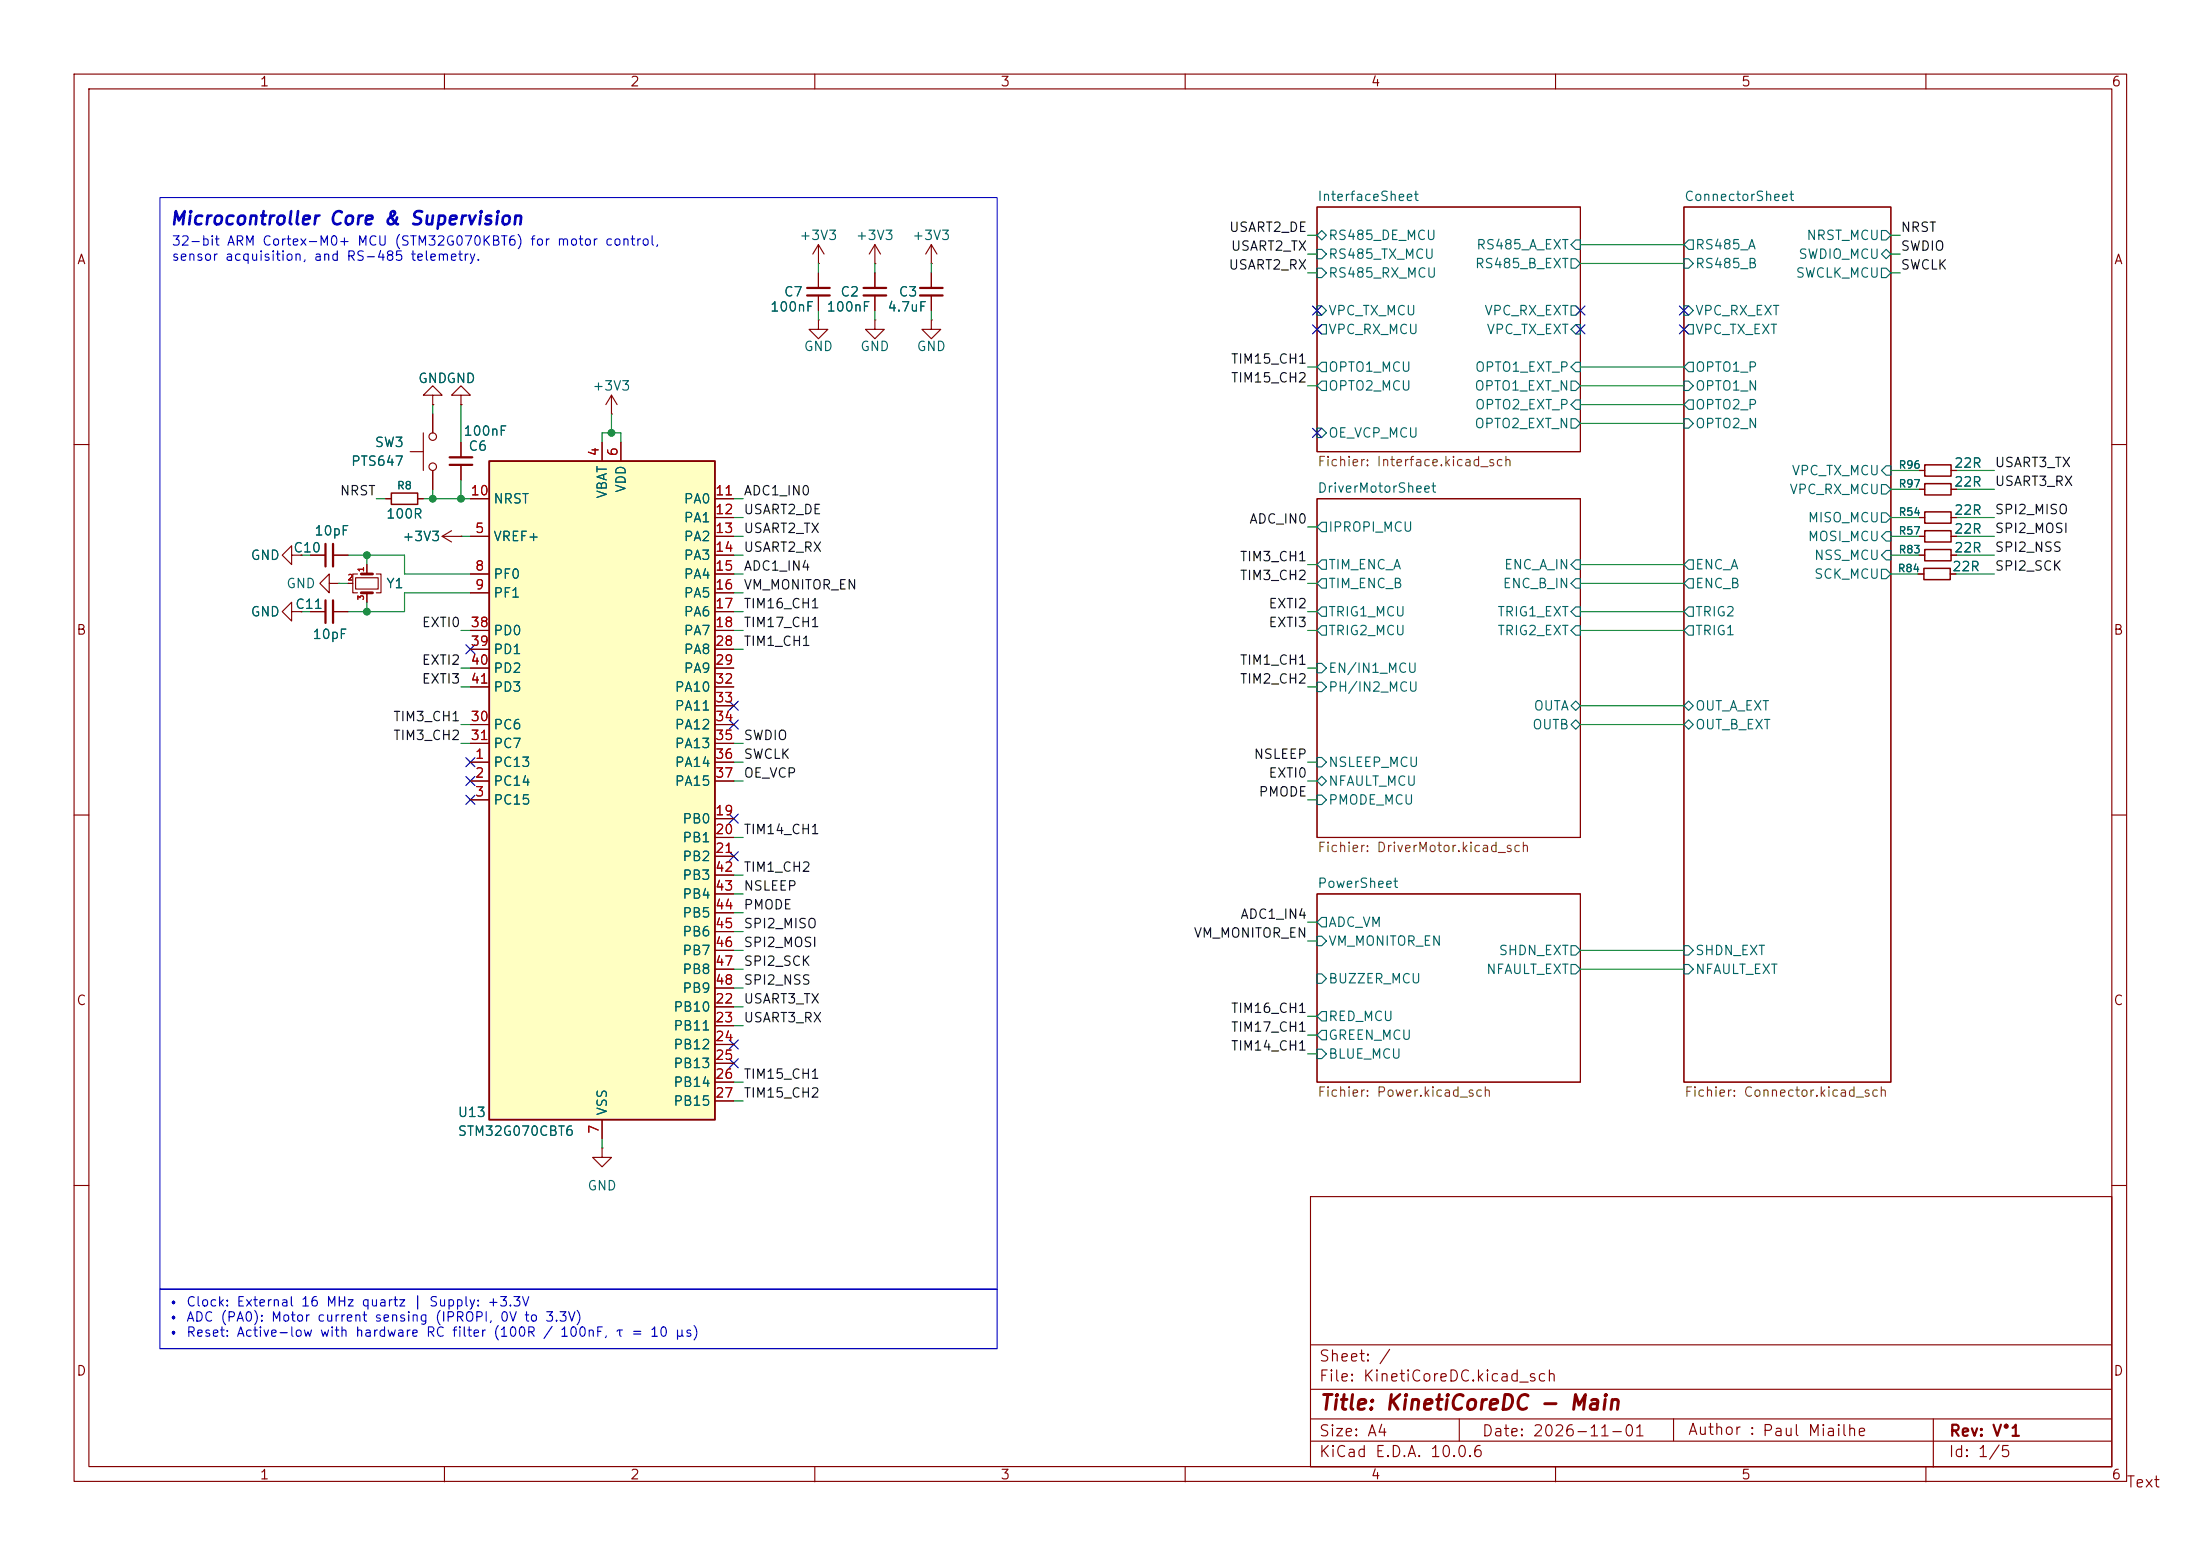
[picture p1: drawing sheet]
<svg xmlns="http://www.w3.org/2000/svg" width="297mm" height="210mm" viewBox="0 0 297 210" stroke-linecap="round" stroke-linejoin="round" font-family="sans-serif">
<g fill="none" stroke="#840000" stroke-width=".15">
<path d="M10 10h277.1v189.9h-277.1zM12 12h273.1v185.9h-273.1zM60 10v2M110 10v2M160 10v2M210 10v2M260 10v2M177.8 27.9h35.6v33.1h-35.6zM227.3 27.9h28v118.2h-28zM118.1 43.2v1.3h-1.3l1.3 1.2 1.3-1.2h-1.3M118.1 43.2h.1M10 60h2"/>
<path d="M177.8 67.3h35.6v45.7h-35.6zM259.1 74.9h.7M263.4 74.9h.8M285.1 60h1.9M10 110h2M285.1 110h1.9M177.8 120.7h35.6v25.4h-35.6zM81.3 154.9v1.3h1.2l-1.2 1.3-1.3-1.3h1.3M81.3 154.9h.1M10 160h2M176.9 161.5h108.2v36.5h-108.2zM285.1 160h1.9"/>
<path d="M60 198v2M110 198v2M160 198v2M177 194.5h108M177 191.5h108M177 187.5h108M177 181.5h108M197 191.5v3M210 198v2M225.9 191.5v3M260 198v2M261 191.5v6.5"/>
</g>
<g fill="none" stroke="#006464" stroke-width=".15">
<path d="M177.8 31.8l.6-.7 .7 .7-.7 .6zM177.8 36.2h.6l.7 .6-.7 .7h-.6zM177.8 33.7h.6l.7 .6-.7 .6h-.6zM212.1 34.9h.6l.7 .7-.7 .6h-.6zM212.7 32.4h.7v1.3h-.7l-.6-.7zM227.3 34.9h.7l.6 .7-.6 .6h-.7zM228 32.4h.6v1.3h-.6l-.7-.7zM254 31.1h.6l.7 .7-.7 .6h-.6zM254 36.2h.6l.7 .6-.7 .7h-.6zM254.6 33.7l.7 .6-.7 .6-.6-.6zM177.8 49.5l.6-.6h.7v1.3h-.7zM177.8 57.8h.6l.7 .6-.7 .7h-.6z"/>
<path d="M177.8 44.5l.6-.7h.7v1.3h-.7zM177.8 41.3h.6l.7 .6-.7 .6h-.6zM178.4 51.4h.7v1.3h-.7l-.6-.6zM212.1 51.4h.6l.7 .7-.7 .6h-.6zM212.1 56.5h.6l.7 .7-.7 .6h-.6zM212.1 41.3h.6l.7 .6-.7 .6h-.6zM212.7 48.9h.7v1.3h-.7l-.6-.7zM212.7 54h.7v1.2h-.7l-.6-.6zM212.7 43.8h.7v1.3h-.7l-.6-.6zM227.3 51.4h.7l.6 .7-.6 .6h-.7zM227.3 49.5l.7-.6h.6v1.3h-.6zM227.3 56.5h.7l.6 .7-.6 .6h-.7z"/>
<path d="M227.3 41.3h.7l.6 .6-.6 .6h-.7zM228 54h.6v1.2h-.6l-.7-.6zM228 43.8h.6v1.3h-.6l-.7-.6zM177.8 71.1l.6-.6h.7v1.3h-.7zM177.8 78.7l.6-.6h.7v1.3h-.7zM177.8 76.2l.6-.6h.7v1.2h-.7zM212.7 75.6h.7v1.2h-.7l-.6-.6zM212.7 78.1h.7v1.3h-.7l-.6-.7zM227.3 76.2l.7-.6h.6v1.2h-.6zM228 78.1h.6v1.3h-.6l-.7-.7zM254 69.2h.6l.7 .7-.7 .6h-.6zM254 76.8h.6l.7 .7-.7 .6h-.6z"/>
<path d="M254 65.4h.6l.7 .6-.7 .7h-.6zM254.6 71.8h.7v1.2h-.7l-.6-.6zM254.6 74.3h.7v1.3h-.7l-.6-.7zM254.6 62.9h.7v1.2h-.7l-.6-.6zM177.8 89.5h.6l.7 .7-.7 .6h-.6zM177.8 92.1h.6l.7 .6-.7 .6h-.6zM178.4 84.5h.7v1.2h-.7l-.6-.6zM178.4 81.9h.7v1.3h-.7l-.6-.6zM212.1 95.3l.6-.7 .7 .7-.7 .6zM212.1 97.8l.6-.6 .7 .6-.7 .6zM212.7 84.5h.7v1.2h-.7l-.6-.6zM212.7 81.9h.7v1.3h-.7l-.6-.6z"/>
<path d="M227.3 85.1l.7-.6h.6v1.2h-.6zM227.3 95.3l.7-.7 .6 .7-.6 .6zM227.3 97.8l.7-.6 .6 .6-.6 .6zM228 81.9h.6v1.3h-.6l-.7-.6zM177.8 105.4l.6-.6 .7 .6-.7 .6zM177.8 102.2h.6l.7 .7-.7 .6h-.6zM177.8 107.3h.6l.7 .7-.7 .6h-.6zM177.8 126.4h.6l.7 .6-.7 .6h-.6zM177.8 137.2l.6-.7h.7v1.3h-.7zM177.8 131.4h.6l.7 .7-.7 .6h-.6zM178.4 123.8h.7v1.3h-.7l-.6-.6zM178.4 139.1h.7v1.2h-.7l-.6-.6z"/>
<path d="M212.1 130.2h.6l.7 .6-.7 .6h-.6zM212.1 127.6h.6l.7 .7-.7 .6h-.6zM227.3 127.6h.7l.6 .7-.6 .6h-.7zM227.3 130.2h.7l.6 .6-.6 .6h-.7zM177.8 141.6h.6l.7 .6-.7 .7h-.6z"/>
</g>
<path d="M259.8 74.2h3.6v1.5h-3.6z" fill="none" stroke="#840000" stroke-width=".2"/>
<path d="M66 62.2h30.5v88.9h-30.5z" fill="#ffffc2"/>
<path d="M66 62.2h30.5v88.9h-30.5z" fill="none" stroke="#840000" stroke-width=".25"/>
<g fill="none" stroke="#840000" stroke-width=".15">
<path d="M110.5 35.6h.1M110.5 33v2.6M110.5 36.8v2.1M110.5 39.9v2M110.5 33l-.8 1.3M110.5 33l.8 1.3M118.1 35.6h.1M118.1 33l-.8 1.3M118.1 33l.8 1.3M118.1 33v2.6M118.1 36.8v2.1M118.1 39.9v2"/>
<path d="M125.7 35.6h.1M125.7 33v2.6M125.7 36.8v2.1M125.7 39.9v2M125.7 33l.8 1.3M125.7 33l-.7 1.3M57.1 58.4v5.1M58.4 53.3h1.3l-1.3-1.2-1.3 1.2h1.3v1.3M58.4 54.6h.1M58.4 55.9v2.5M62.2 53.3h1.3l-1.3-1.2-1.2 1.2h1.2v1.3M62.2 54.6h.1"/>
<path d="M62.2 59.7v2M81.3 59.7v2.5M82.5 55.9h.1M82.5 53.3l-.7 1.3M82.5 53.3l.8 1.3M82.5 53.3v2.6M83.8 59.7v2.5M110.5 43.2v1.3h-1.3l1.3 1.2 1.3-1.2h-1.3M110.5 43.2h.1M125.7 43.2v1.3h-1.2l1.2 1.2 1.3-1.2h-1.3M125.7 43.2h.1M39.4 74.9v-1.2l-1.3 1.2 1.3 1.3v-1.3h1.2"/>
<path d="M40.6 74.9h.1M41.9 74.9h2M44.4 78.7v-1.2l-1.2 1.2 1.2 1.3v-1.3h1.3M45 74.9h2M45.7 78.7h.1M47 78.7h.6M48 78h3.1v1.5h-3.1zM48.3 77.5h-.7v2.5h.7M49.5 76.2v1.3M50.8 77.5h.6v2.5h-.6M52.1 67.3h.7M55.4 61h1.7"/>
<path d="M56.4 67.3h.7M58.4 63.5v2.5M59.7 72.4h2.5M59.7 72.4l1.3 .8M61 71.6l-1.3 .8M62.2 72.4h.1M62.2 62.7v2.1M63.5 72.4h2.5M63.5 77.5h2.5M63.5 67.3h2.5M96.5 72.4h2.6M96.5 77.5h2.6"/>
<path d="M96.5 67.3h2.6M96.5 69.9h2.6M96.5 74.9h2.6M259 77.5h.7M259.1 72.4h.7M259.1 69.9h.7M259.1 74.9h.7M259.1 63.5h.7M259.1 66h.7M263.3 77.5h.7M263.4 72.4h.8M263.4 69.9h.8"/>
<path d="M263.4 74.9h.8M263.4 63.5h.8M263.4 66h.8M39.4 82.6v-1.3l-1.3 1.3 1.3 1.2v-1.2h1.2M40.6 82.6h.1M41.9 82.6h2M45 82.6h2M49.5 80v1.3M63.5 80h2.5M63.5 85.1h2.5M63.5 87.6h2.5M63.5 90.2h2.5"/>
<path d="M63.5 97.8h2.5M63.5 92.7h2.5M96.5 80h2.6M96.5 82.6h2.6M96.5 85.1h2.6M96.5 87.6h2.6M96.5 90.2h2.6M96.5 97.8h2.6M96.5 92.7h2.6M96.5 95.3h2.6M63.5 102.9h2.5M63.5 105.4h2.5"/>
<path d="M63.5 108h2.5M63.5 100.3h2.5M96.5 102.9h2.6M96.5 105.4h2.6M96.5 110.5h2.6M96.5 113h2.6M96.5 115.6h2.6M96.5 100.3h2.6M96.5 118.1h2.6M96.5 135.9h2.6M96.5 138.4h2.6M96.5 120.7h2.6"/>
<path d="M96.5 123.2h2.6M96.5 125.7h2.6M96.5 128.3h2.6M96.5 130.8h2.6M96.5 133.4h2.6M81.3 151.1v2.6M96.5 141h2.6M96.5 143.5h2.6M96.5 146.1h2.6M96.5 148.6h2.6"/>
<circle cx="58.4" cy="58.9" r=".51"/>
<circle cx="58.4" cy="63" r=".51"/>
</g>
<path d="M52.8 66.5h3.6v1.6h-3.6zM259.7 76.7h3.6v1.5h-3.6zM259.8 71.6h3.6v1.6h-3.6zM259.8 62.7h3.6v1.6h-3.6zM259.8 69.1h3.6v1.5h-3.6zM259.8 65.3h3.6v1.5h-3.6z" fill="none" stroke="#840000" stroke-width=".2"/>
<path d="M109 38.9h3M109 39.9h3M116.6 38.9h3M116.6 39.9h3M124.2 38.9h3.1M124.2 39.9h3.1M43.9 73.4v3.1M45 73.4v3.1M60.7 62.7h3.1M60.7 61.7h3.1M43.9 81v3.1M45 81v3.1" fill="none" stroke="#840000" stroke-width=".3"/>
<path d="M48.8 77.5h1.5M48.8 80h1.5" fill="none" stroke="#840000" stroke-width=".38"/>
<g fill="none" stroke="#009600" stroke-width=".15">
<path d="M110.5 35.6v1.2M118.1 35.6v1.2M125.7 35.6v1.2M176.5 34.3h1.3M176.5 31.8h1.3M176.5 36.8h1.3M213.4 35.6h13.9M213.4 33h13.9M255.3 34.3h1.2M255.3 31.8h1.2M255.3 36.8h1.2M58.4 54.6v1.3"/>
<path d="M62.2 54.6v5.1M81.3 59.7v-1.3h2.5v1.3M82.5 55.9v2.5M110.5 41.9v1.3M118.1 41.9v1.3M125.7 41.9v1.3M176.5 49.5h1.3M176.5 52.1h1.3M213.4 54.6h13.9M213.4 49.5h13.9M213.4 57.2h13.9M213.4 52.1h13.9"/>
<path d="M40.6 74.9h1.3M45.7 78.7h1.3M47 74.9h7.6v2.6h8.9M49.5 74.9v1.3M50.8 67.3h1.3M57.1 67.3h6.4M58.4 66v1.3M62.2 72.4h1.3M62.2 64.8v2.5M99.1 74.9h1.2M99.1 77.5h1.2M99.1 69.9h1.2"/>
<path d="M99.1 72.4h1.2M99.1 67.3h1.2M176.5 78.7h1.3M176.5 71.1h1.3M176.5 76.2h1.3M213.4 78.7h13.9M213.4 76.2h13.9M255.3 66h3.8M255.3 74.9h3.8M255.3 77.5h3.7M255.3 69.9h3.8M255.3 72.4h3.8"/>
<path d="M255.3 63.5h3.8M264 77.5h5.2M264.2 66h5M264.2 74.9h5M264.2 69.9h5M264.2 72.4h5M264.2 63.5h5M40.6 82.6h1.3M49.5 81.3v1.3M62.2 90.2h1.3M62.2 92.7h1.3M62.2 85.1h1.3"/>
<path d="M62.2 97.8h1.3M63.5 80h-8.9v2.6h-7.6M99.1 82.6h1.2M99.1 85.1h1.2M99.1 80h1.2M99.1 87.6h1.2M176.5 90.2h1.3M176.5 82.6h1.3M176.5 92.7h1.3M176.5 85.1h1.3M213.4 82.6h13.9M213.4 85.1h13.9"/>
<path d="M213.4 97.8h13.9M213.4 95.3h13.9M62.2 100.3h1.3M99.1 102.9h1.2M99.1 105.4h1.2M99.1 118.1h1.2M99.1 113h1.2M99.1 100.3h1.2M176.5 108h1.3M176.5 102.9h1.3M176.5 105.4h1.3M99.1 130.8h1.2"/>
<path d="M99.1 125.7h1.2M99.1 123.2h1.2M99.1 128.3h1.2M99.1 120.7h1.2M99.1 135.9h1.2M99.1 133.4h1.2M99.1 138.4h1.2M176.5 127h1.3M176.5 124.5h1.3M176.5 139.7h1.3M176.5 137.2h1.3M213.4 130.8h13.9"/>
<path d="M213.4 128.3h13.9M81.3 153.7v1.2M99.1 148.6h1.2M99.1 146.1h1.2M176.5 142.2h1.3"/>
</g>
<g fill="none" stroke="#000084" stroke-width=".15">
<path d="M177.2 41.3l1.2 1.2M177.2 57.8l1.2 1.2M177.2 43.8l1.2 1.3M178.4 41.3l-1.2 1.2M178.4 57.8l-1.2 1.2M178.4 43.8l-1.2 1.3M212.8 41.3l1.2 1.2M212.8 43.8l1.2 1.3M214 41.3l-1.2 1.2M214 43.8l-1.2 1.3M226.7 41.3l1.2 1.2M226.7 43.8l1.2 1.3"/>
<path d="M227.9 41.3l-1.2 1.2M227.9 43.8l-1.2 1.3M62.9 87l1.2 1.2M64.1 87l-1.2 1.2M98.5 94.6l1.2 1.3M98.5 97.2l1.2 1.2M99.7 94.6l-1.2 1.3M99.7 97.2l-1.2 1.2M62.9 107.3l1.2 1.3M62.9 102.3l1.2 1.2M62.9 104.8l1.2 1.2M64.1 107.3l-1.2 1.3"/>
<path d="M64.1 102.3l-1.2 1.2M64.1 104.8l-1.2 1.2M98.5 109.9l1.2 1.2M98.5 115l1.2 1.2M99.7 109.9l-1.2 1.2M99.7 115l-1.2 1.2M98.5 140.4l1.2 1.2M98.5 142.9l1.2 1.2M99.7 140.4l-1.2 1.2M99.7 142.9l-1.2 1.2"/>
</g>
<path d="M21.6 174h113v8h-113z" fill="none" stroke="#0000c2" stroke-width=".15"/>
<path d="M21.6 26.7h113v147.3h-113z" fill="none" stroke="#0000c2" stroke-width=".14"/>
<g fill="#009600" stroke="#009600" stroke-width=".14">
<circle cx="58.4" cy="67.3" r=".46"/>
<circle cx="62.2" cy="67.3" r=".46"/>
<circle cx="82.5" cy="58.4" r=".46"/>
<circle cx="49.5" cy="74.9" r=".46"/>
<circle cx="49.5" cy="82.6" r=".46"/>
</g>
<text font-size="2" fill="#840000" x="178" y="190.8">Title: KinetiCoreDC - Main</text>
<text font-size="1.8" fill="#0000c2" x="22.8" y="30.8">Microcontroller Core &amp; Supervision</text>
<g font-size="1.5" fill="#840000">
<text x="178" y="184.1">Sheet: /</text>
<text x="178" y="186.8">File: KinetiCoreDC.kicad_sch</text>
<text x="178" y="197">KiCad E.D.A. 10.0.6</text>
<text x="178" y="194.2">Size: A4</text>
<text x="200" y="194.2">Date: 2026-11-01</text>
<text x="227.8" y="194.1">Author : Paul Miailhe</text>
<text x="263" y="197">Id: 1/5</text>
<text x="263" y="194.2">Rev: V°1</text>
<text x="287" y="201.1">Text</text>
</g>
<g font-size="1.3" fill="#840000">
<text x="35" y="12">1</text>
<text x="85" y="12">2</text>
<text x="135" y="12">3</text>
<text x="185" y="12">4</text>
<text x="235" y="12">5</text>
<text x="285" y="12">6</text>
<text x="10.3" y="36">A</text>
<text x="285.3" y="36">A</text>
<text x="10.2" y="86">B</text>
<text x="285.2" y="86">B</text>
<text x="10.2" y="136">C</text>
<text x="285.2" y="136">C</text>
<text x="10.2" y="186">D</text>
<text x="285.2" y="186">D</text>
<text x="35" y="200">1</text>
<text x="85" y="200">2</text>
<text x="135" y="200">3</text>
<text x="185" y="200">4</text>
<text x="235" y="200">5</text>
<text x="285" y="200">6</text>
</g>
<g font-size="1.3" fill="#006464">
<text x="177.8" y="27.4">InterfaceSheet</text>
<text x="227.3" y="27.4">ConnectorSheet</text>
<text x="107.8" y="32.7">+3V3</text>
<text x="115.4" y="32.7">+3V3</text>
<text x="123.1" y="32.7">+3V3</text>
<text x="179.2" y="32.7">RS485_DE_MCU</text>
<text x="179.2" y="35.3">RS485_TX_MCU</text>
<text x="199.2" y="34">RS485_A_EXT</text>
<text x="228.8" y="34">RS485_A</text>
<text x="242.7" y="35.3">SWDIO_MCU</text>
<text x="243.8" y="32.7">NRST_MCU</text>
<text x="105.7" y="40.3">C7</text>
<text x="113.4" y="40.3">C2</text>
<text x="121.2" y="40.3">C3</text>
<text x="179.2" y="37.8">RS485_RX_MCU</text>
<text x="199" y="36.5">RS485_B_EXT</text>
<text x="228.8" y="36.5">RS485_B</text>
<text x="242.3" y="37.8">SWCLK_MCU</text>
<text x="103.9" y="42.4">100nF</text>
<text x="108.4" y="47.7">GND</text>
<text x="111.5" y="42.4">100nF</text>
<text x="116" y="47.7">GND</text>
<text x="119.7" y="42.4">4.7uF</text>
<text x="123.7" y="47.7">GND</text>
<text x="179.2" y="45.4">VPC_RX_MCU</text>
<text x="179.2" y="42.9">VPC_TX_MCU</text>
<text x="200.3" y="42.9">VPC_RX_EXT</text>
<text x="200.6" y="45.4">VPC_TX_EXT</text>
<text x="228.8" y="42.9">VPC_RX_EXT</text>
<text x="228.8" y="45.4">VPC_TX_EXT</text>
<text x="56.4" y="52">GNDGND</text>
<text x="79.9" y="53">+3V3</text>
<text x="179.2" y="50.5">OPTO1_MCU</text>
<text x="179.2" y="53">OPTO2_MCU</text>
<text x="199" y="53">OPTO1_EXT_N</text>
<text x="199" y="50.5">OPTO1_EXT_P</text>
<text x="228.8" y="53">OPTO1_N</text>
<text x="228.8" y="50.5">OPTO1_P</text>
<text x="62.5" y="59.1">100nF</text>
<text x="179.2" y="59.4">OE_VCP_MCU</text>
<text x="199" y="58.1">OPTO2_EXT_N</text>
<text x="199" y="55.6">OPTO2_EXT_P</text>
<text x="228.8" y="58.1">OPTO2_N</text>
<text x="228.8" y="55.6">OPTO2_P</text>
<text x="47.3" y="63.2">PTS647</text>
<text x="50.5" y="60.7">SW3</text>
<text x="63.1" y="61.2">C6</text>
<text x="241.8" y="64.5">VPC_TX_MCU</text>
<text x="263.7" y="63.4">22R</text>
<text x="263.7" y="66">22R</text>
<text x="52" y="70.3">100R</text>
<text x="66.5" y="68.3">NRST</text>
<text x="82.2" y="67.4" transform="rotate(-90 82.2 67.4)">VBAT</text>
<text x="84.8" y="66.6" transform="rotate(-90 84.8 66.6)">VDD</text>
<text x="92.2" y="68.3">PA0</text>
<text x="92.2" y="70.8">PA1</text>
<text x="177.8" y="66.8">DriverMotorSheet</text>
<text x="241.5" y="67">VPC_RX_MCU</text>
<text x="244" y="70.8">MISO_MCU</text>
<text x="263.7" y="69.8">22R</text>
<text x="33.8" y="75.9">GND</text>
<text x="39.5" y="74.9">C10</text>
<text x="42.3" y="72.6">10pF</text>
<text x="54.2" y="73.4">+3V3</text>
<text x="66.5" y="73.4">VREF+</text>
<text x="92.2" y="73.4">PA2</text>
<text x="92.2" y="75.9">PA3</text>
<text x="179.2" y="72.1">IPROPI_MCU</text>
<text x="179.2" y="77.2">TIM_ENC_A</text>
<text x="203" y="77.2">ENC_A_IN</text>
<text x="228.8" y="77.2">ENC_A</text>
<text x="244" y="73.4">MOSI_MCU</text>
<text x="244.8" y="75.9">NSS_MCU</text>
<text x="263.5" y="77.4">22R</text>
<text x="263.7" y="74.9">22R</text>
<text x="263.7" y="72.3">22R</text>
<text x="33.8" y="83.5">GND</text>
<text x="38.6" y="79.7">GND</text>
<text x="39.8" y="82.5">C11</text>
<text x="52.1" y="79.7">Y1</text>
<text x="66.5" y="78.4">PF0</text>
<text x="66.5" y="81">PF1</text>
<text x="92.2" y="78.4">PA4</text>
<text x="92.2" y="81">PA5</text>
<text x="92.2" y="83.5">PA6</text>
<text x="179.2" y="83.5">TRIG1_MCU</text>
<text x="179.2" y="79.7">TIM_ENC_B</text>
<text x="202.1" y="83.5">TRIG1_EXT</text>
<text x="202.8" y="79.7">ENC_B_IN</text>
<text x="228.8" y="83.5">TRIG2</text>
<text x="228.8" y="79.7">ENC_B</text>
<text x="244.8" y="78.4">SCK_MCU</text>
<text x="42.1" y="86.6">10pF</text>
<text x="66.5" y="86.1">PD0</text>
<text x="66.5" y="88.6">PD1</text>
<text x="92.2" y="86.1">PA7</text>
<text x="92.2" y="88.6">PA8</text>
<text x="179.2" y="86.1">TRIG2_MCU</text>
<text x="202.1" y="86.1">TRIG2_EXT</text>
<text x="228.8" y="86.1">TRIG1</text>
<text x="66.5" y="91.1">PD2</text>
<text x="66.5" y="93.7">PD3</text>
<text x="91" y="93.7">PA10</text>
<text x="92.2" y="91.1">PA9</text>
<text x="179.2" y="91.1">EN/IN1_MCU</text>
<text x="179.2" y="93.7">PH/IN2_MCU</text>
<text x="66.5" y="98.8">PC6</text>
<text x="66.5" y="101.3">PC7</text>
<text x="91" y="96.2">PA11</text>
<text x="91" y="98.8">PA12</text>
<text x="91" y="101.3">PA13</text>
<text x="206.8" y="98.8">OUTB</text>
<text x="207" y="96.2">OUTA</text>
<text x="228.8" y="96.2">OUT_A_EXT</text>
<text x="228.8" y="98.8">OUT_B_EXT</text>
<text x="66.5" y="103.8">PC13</text>
<text x="66.5" y="106.4">PC14</text>
<text x="91" y="103.8">PA14</text>
<text x="91" y="106.4">PA15</text>
<text x="179.2" y="106.4">NFAULT_MCU</text>
<text x="179.2" y="103.8">NSLEEP_MCU</text>
<text x="66.5" y="108.9">PC15</text>
<text x="92" y="111.5">PB0</text>
<text x="92" y="114">PB1</text>
<text x="179.2" y="108.9">PMODE_MCU</text>
<text x="92" y="116.5">PB2</text>
<text x="92" y="119.1">PB3</text>
<text x="92" y="121.6">PB4</text>
<text x="92" y="124.2">PB5</text>
<text x="177.8" y="120.2">PowerSheet</text>
<text x="179.2" y="125.4">ADC_VM</text>
<text x="92" y="126.7">PB6</text>
<text x="92" y="129.2">PB7</text>
<text x="92" y="131.8">PB8</text>
<text x="179.2" y="128">VM_MONITOR_EN</text>
<text x="200.5" y="131.8">NFAULT_EXT</text>
<text x="202.2" y="129.2">SHDN_EXT</text>
<text x="228.8" y="129.2">SHDN_EXT</text>
<text x="228.8" y="131.8">NFAULT_EXT</text>
<text x="90.8" y="136.9">PB10</text>
<text x="92" y="134.3">PB9</text>
<text x="179.2" y="133">BUZZER_MCU</text>
<text x="90.8" y="139.4">PB11</text>
<text x="90.8" y="141.9">PB12</text>
<text x="179.2" y="143.2">BLUE_MCU</text>
<text x="179.2" y="140.7">GREEN_MCU</text>
<text x="179.2" y="138.1">RED_MCU</text>
<text x="90.8" y="144.5">PB13</text>
<text x="90.8" y="147">PB14</text>
<text x="90.8" y="149.6">PB15</text>
<text x="61.7" y="151.1">U13</text>
<text x="61.7" y="153.6">STM32G070CBT6</text>
<text x="82.2" y="150.6" transform="rotate(-90 82.2 150.6)">VSS</text>
<text x="79.2" y="161">GND</text>
</g>
<g font-size="1.3" fill="#0000c2">
<text x="23.1" y="33.5">32-bit ARM Cortex-M0+ MCU (STM32G070KBT6) for motor control,</text>
<text x="23.1" y="35.5">sensor acquisition, and RS-485 telemetry.</text>
<text x="22.5" y="176.6">• Clock: External 16 MHz quartz | Supply: +3.3V</text>
<text x="22.5" y="178.7">• ADC (PA0): Motor current sensing (IPROPI, 0V to 3.3V)</text>
<text x="22.5" y="180.7">• Reset: Active-low with hardware RC filter (100R / 100nF, τ = 10 µs)</text>
</g>
<g font-size="1.3" fill="#0f0f0f">
<text x="165.8" y="31.6">USART2_DE</text>
<text x="166.1" y="34.2">USART2_TX</text>
<text x="256.5" y="31.6">NRST</text>
<text x="256.5" y="34.2">SWDIO</text>
<text x="165.8" y="36.7">USART2_RX</text>
<text x="256.5" y="36.7">SWCLK</text>
<text x="166.1" y="51.9">TIM15_CH2</text>
<text x="166.1" y="49.4">TIM15_CH1</text>
<text x="269.2" y="65.9">USART3_RX</text>
<text x="269.2" y="63.4">USART3_TX</text>
<text x="45.8" y="67.2">NRST</text>
<text x="100.3" y="67.2">ADC1_IN0</text>
<text x="100.3" y="69.7">USART2_DE</text>
<text x="168.6" y="71">ADC_IN0</text>
<text x="269.2" y="69.7">SPI2_MISO</text>
<text x="100.3" y="74.8">USART2_RX</text>
<text x="100.3" y="72.3">USART2_TX</text>
<text x="100.3" y="77.3">ADC1_IN4</text>
<text x="167.3" y="76.1">TIM3_CH1</text>
<text x="269.2" y="77.3">SPI2_SCK</text>
<text x="269.2" y="74.8">SPI2_NSS</text>
<text x="269.2" y="72.3">SPI2_MOSI</text>
<text x="100.3" y="79.9">VM_MONITOR_EN</text>
<text x="100.3" y="82.4">TIM16_CH1</text>
<text x="167.3" y="78.6">TIM3_CH2</text>
<text x="171.2" y="82.4">EXTI2</text>
<text x="56.9" y="85">EXTI0</text>
<text x="100.3" y="85">TIM17_CH1</text>
<text x="100.3" y="87.5">TIM1_CH1</text>
<text x="171.2" y="85">EXTI3</text>
<text x="56.9" y="92.6">EXTI3</text>
<text x="56.9" y="90">EXTI2</text>
<text x="167.3" y="92.6">TIM2_CH2</text>
<text x="167.3" y="90">TIM1_CH1</text>
<text x="53" y="100.2">TIM3_CH2</text>
<text x="53" y="97.7">TIM3_CH1</text>
<text x="100.3" y="100.2">SWDIO</text>
<text x="100.3" y="102.7">SWCLK</text>
<text x="100.3" y="105.3">OE_VCP</text>
<text x="169.2" y="102.7">NSLEEP</text>
<text x="169.8" y="107.8">PMODE</text>
<text x="171.2" y="105.3">EXTI0</text>
<text x="100.3" y="112.9">TIM14_CH1</text>
<text x="100.3" y="118">TIM1_CH2</text>
<text x="100.3" y="123.1">PMODE</text>
<text x="100.3" y="120.5">NSLEEP</text>
<text x="100.3" y="125.6">SPI2_MISO</text>
<text x="167.4" y="124.3">ADC1_IN4</text>
<text x="100.3" y="128.1">SPI2_MOSI</text>
<text x="100.3" y="130.7">SPI2_SCK</text>
<text x="161.1" y="126.9">VM_MONITOR_EN</text>
<text x="100.3" y="135.8">USART3_TX</text>
<text x="100.3" y="133.2">SPI2_NSS</text>
<text x="166.1" y="137">TIM16_CH1</text>
<text x="100.3" y="138.3">USART3_RX</text>
<text x="166.1" y="142.1">TIM14_CH1</text>
<text x="166.1" y="139.6">TIM17_CH1</text>
<text x="100.3" y="145.9">TIM15_CH1</text>
<text x="100.3" y="148.5">TIM15_CH2</text>
</g>
<g font-size="1.3" fill="#a90000">
<text x="81.1" y="61.7" transform="rotate(-90 81.1 61.7)">4</text>
<text x="83.7" y="61.7" transform="rotate(-90 83.7 61.7)">6</text>
<text x="63.4" y="67.2">10</text>
<text x="96.5" y="67.2">11</text>
<text x="96.5" y="69.7">12</text>
<text x="64" y="72.3">5</text>
<text x="64" y="77.3">8</text>
<text x="96.5" y="72.3">13</text>
<text x="96.5" y="74.8">14</text>
<text x="96.5" y="77.3">15</text>
<text x="64" y="79.9">9</text>
<text x="96.5" y="79.9">16</text>
<text x="96.5" y="82.4">17</text>
<text x="63.4" y="85">38</text>
<text x="63.4" y="87.5">39</text>
<text x="96.5" y="85">18</text>
<text x="96.5" y="87.5">28</text>
<text x="63.4" y="90">40</text>
<text x="63.4" y="92.6">41</text>
<text x="96.5" y="90">29</text>
<text x="96.5" y="92.6">32</text>
<text x="96.5" y="95.1">33</text>
<text x="63.4" y="97.7">30</text>
<text x="63.4" y="100.2">31</text>
<text x="96.5" y="97.7">34</text>
<text x="96.5" y="100.2">35</text>
<text x="64" y="102.7">1</text>
<text x="64" y="105.3">2</text>
<text x="64" y="107.8">3</text>
<text x="96.5" y="102.7">36</text>
<text x="96.5" y="105.3">37</text>
<text x="96.5" y="110.4">19</text>
<text x="96.5" y="112.9">20</text>
<text x="96.5" y="115.4">21</text>
<text x="96.5" y="118">42</text>
<text x="96.5" y="120.5">43</text>
<text x="96.5" y="123.1">44</text>
<text x="96.5" y="125.6">45</text>
<text x="96.5" y="128.1">46</text>
<text x="96.5" y="130.7">47</text>
<text x="96.5" y="135.8">22</text>
<text x="96.5" y="133.2">48</text>
<text x="96.5" y="138.3">23</text>
<text x="96.5" y="140.8">24</text>
<text x="96.5" y="143.4">25</text>
<text x="96.5" y="145.9">26</text>
<text x="96.5" y="148.5">27</text>
<text x="81.1" y="153.1" transform="rotate(-90 81.1 153.1)">7</text>
</g>
<g font-size="1.3" fill="#725600">
<text x="177.8" y="63.3">Fichier: Interface.kicad_sch</text>
<text x="177.8" y="115.3">Fichier: DriverMotor.kicad_sch</text>
<text x="177.8" y="148.3">Fichier: Power.kicad_sch</text>
<text x="227.3" y="148.3">Fichier: Connector.kicad_sch</text>
</g>
<g font-size="1" fill="#006464">
<text x="256.2" y="63.5">R96</text>
<text x="53.5" y="66.3">R8</text>
<text x="256.2" y="69.9">R54</text>
<text x="256.2" y="66">R97</text>
<text x="256.1" y="77.5">R84</text>
<text x="256.2" y="74.9">R83</text>
<text x="256.2" y="72.4">R57</text>
</g>
<g font-size=".8" fill="#a90000">
<text x="49.3" y="77.3" transform="rotate(-90 49.3 77.3)">1</text>
<text x="46.9" y="78.5">2</text>
<text x="49.3" y="81.1" transform="rotate(-90 49.3 81.1)">3</text>
</g>
</svg>
